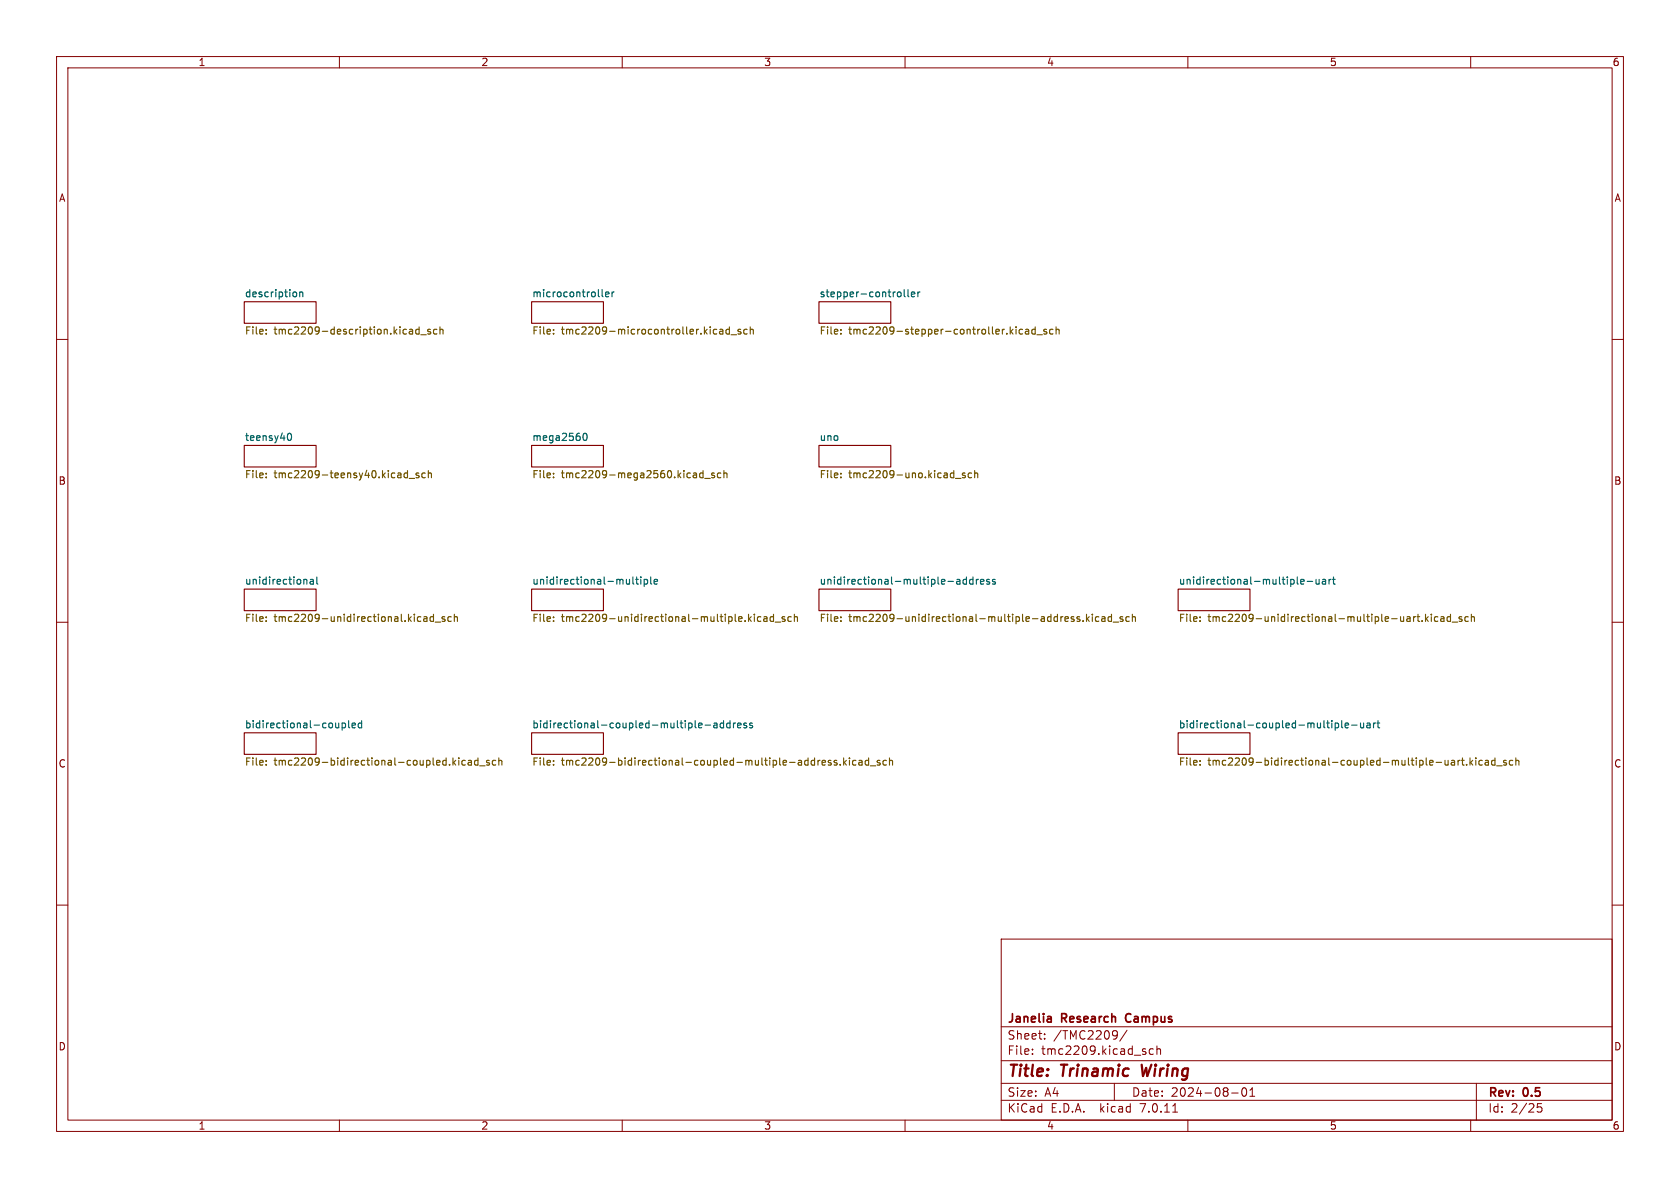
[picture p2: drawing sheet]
<svg xmlns="http://www.w3.org/2000/svg" width="297mm" height="210mm" viewBox="0 0 297 210" stroke-linecap="round" stroke-linejoin="round" font-family="sans-serif">
<g fill="none" stroke="#840000" stroke-width=".18">
<path d="M10 10h277v190h-277zM12 12h273v186h-273zM60 10v2M110 10v2M160 10v2M210 10v2M260 10v2M10 60h2M285 60h2M10 110h2M285 110h2M10 160h2"/>
<path d="M285 160h2M177 166h108v32h-108zM60 198v2M110 198v2M160 198v2M177 194.5h108M177 191.5h108M177 187.5h108M177 181.5h108M182.5 186.3v.1M182.5 185.5v.1M184.7 183.6v.1"/>
<path d="M184.7 182.8v.1M197 191.5v3M197.2 182.2l.3 .1a1.26 1.26 0 0 1-.2 1.3M197.5 182.8l-.3 .3M199.2 182.1l-1.2 2M202.5 186v.3M203.9 185.5l-.4-.1-.3 .3v.4l.1 .2h.6M204.5 185.5l.2-.1 .4 .1 .1 .9M204.5 184.9v1.5M207.3 196.6h.9M210 198v2M217.7 193.2h1.2"/>
<path d="M219.7 192.4l.2-.1a.81 .81 0 0 1 .6 .6 .81 .81 0 0 1-.3 .8l-.2 .1a.81 .81 0 0 1-.3-1.4zM221 193.8h.8M221 192.7l.4-.4v1.5M260 198v2M261 191.5v6.5M272.5 195.1h-.7l-.1 .7 .3-.1h.5l.1 .3-.1 .5-.2 .1-.6-.1"/>
</g>
<path d="M201.8 188.2l.3 2 .5-1.4" fill="none" stroke="#840000" stroke-width=".4"/>
<path d="M185.6 179.7l.2 .2v.8M199.1 179.4l-.1 .4 .1 .7M185.8 180.6l-.1 .1M185.8 180l-.1 .1" fill="none" stroke="#840000" stroke-width=".3"/>
<g fill="#fff" stroke="#fff" stroke-width=".18">
<path d="M208.3 129.5h12.7v3.9h-12.7z"/>
<path d="M144.8 53.3h12.7v3.9h-12.7z"/>
<path d="M94 129.5h12.7v3.9h-12.7z"/>
<path d="M144.8 78.7h12.7v3.9h-12.7z"/>
<path d="M144.8 104.1h12.7v3.9h-12.7z"/>
<path d="M208.3 104.1h12.7v3.9h-12.7z"/>
<path d="M43.2 104.1h12.7v3.9h-12.7z"/>
<path d="M43.2 78.7h12.7v3.9h-12.7z"/>
<path d="M94 104.1h12.7v3.9h-12.7z"/>
<path d="M43.2 53.3h12.7v3.9h-12.7z"/>
<path d="M94 53.3h12.7v3.9h-12.7z"/>
<path d="M43.2 129.5h12.7v3.9h-12.7z"/>
<path d="M94 78.7h12.7v3.9h-12.7z"/>
</g>
<g fill="none" stroke="#840000" stroke-width=".2">
<path d="M43.2 53.3h12.7v3.9h-12.7zM94 53.3h12.7v3.9h-12.7zM144.8 53.3h12.7v3.9h-12.7zM43.2 78.7h12.7v3.9h-12.7zM94 78.7h12.7v3.9h-12.7zM144.8 78.7h12.7v3.9h-12.7zM43.2 104.1h12.7v3.9h-12.7zM94 104.1h12.7v3.9h-12.7zM144.8 104.1h12.7v3.9h-12.7zM208.3 104.1h12.7v3.9h-12.7zM43.2 129.5h12.7v3.9h-12.7zM94 129.5h12.7v3.9h-12.7z"/>
<path d="M208.3 129.5h12.7v3.9h-12.7z"/>
</g>
<g fill="none" stroke="#006464" stroke-width=".2">
<path d="M52.2 51.6l.2 .3v.3l-.2 .3M53 51.7l.2-.1 .3 .1v.8M53 51.6v.9M106.4 51.2v1.1l.2 .2M107.1 52l.6-.1-.1-.2-.4-.1-.1 .2v.6h.5M108.2 51.6v.9M108.6 51.6l-.4 .3M159.1 51.6l.2 .3v.3l-.2 .3M159.8 51.2v1.1l.2 .2M160.5 51.2v1.1l.2 .2M161.1 52l.6-.1v-.2l-.4-.1-.2 .2 .1 .6h.5M162.3 51.6v.9"/>
<path d="M162.6 51.6l-.3 .3M50.9 76.8l.2-.2a.68 .68 0 0 1 .5 .6 .68 .68 0 0 1-.5 .7l-.2-.3M103.2 76.7l.2-.1a.68 .68 0 0 1 .4 .6 .68 .68 0 0 1-.4 .7 .84 .84 0 0 1-.2-1.2zM54.1 102.4l.2 .2v.7M54.9 102.5h.4l.1 .8M55.4 102.7l-.4 .1-.2 .2 .2 .3 .4-.1M56 102v1.1l.2 .2M111.9 102v1.1l.2 .2M112.4 102.4h.5M112.6 102v1.1l.3 .2M113.3 102v.1M113.3 102.4v.9"/>
<path d="M113.9 102.5l.3-.1 .3 .3-.1 .5h-.5M113.9 102.4v1.3M115 102v1.1l.2 .2M115.6 102.8l.6-.1v-.2l-.4-.1-.2 .2 .1 .6h.5M169.3 102.4h.2l.2 .2v.7M169.7 103.2l-.4 .1M169.7 102.7l-.4 .1M170.9 102.5l-.4-.1-.2 .3 .1 .5h.5M170.9 102v1.3M172 102.5l-.4-.1-.2 .3 .1 .5h.5M172 102v1.3M172.6 102.4v.9"/>
<path d="M173 102.4l-.4 .3M173.3 102.8l.6-.1v-.2l-.4-.1-.2 .2 .1 .6h.5M174.9 102.5l-.3-.1-.2 .2 .1 .2 .4 .1v.3h-.5M175.9 102.5l-.3-.1-.1 .2v.2l.4 .1v.3h-.4M229.9 102.8l.6-.1v-.2l-.4-.1-.2 .2 .1 .6h.5M231.1 102.8h1M232.7 102.4v.8l.3 .1 .2-.2M233.2 102.4v.9M233.8 102.5h.5l.1 .8M234.4 102.7l-.5 .1-.1 .2 .1 .3 .5-.1M235 102.4v.9M235.3 102.4l-.3 .3"/>
<path d="M235.6 102.4h.4M235.7 102v1.1l.3 .2M60.5 127.9l.3-.1 .3 .3-.1 .5h-.5M60.5 127.8v1.3M61.6 127.4v1.1l.2 .2M62.2 128.2l.6-.1v-.2l-.4-.1-.2 .2 .1 .6h.5M63.9 127.9l-.3-.1-.3 .3 .1 .5h.5M63.9 127.4v1.3M124.7 128.2h.9M126.2 127.9h.5l.1 .8M126.8 128.1l-.5 .1-.1 .2 .1 .3 .5-.1M127.9 127.9l-.3-.1-.3 .3 .1 .5h.5"/>
<path d="M127.9 127.4v1.3M129.1 127.9l-.4-.1-.2 .3 .1 .5h.5M129.1 127.4v1.3M129.7 127.8v.9M130 127.8l-.3 .3M130.4 128.2l.6-.1-.1-.2-.3-.1-.2 .2 .1 .6h.4M132 127.9l-.3-.1-.2 .2v.2l.5 .1v.3h-.5M133 127.9l-.3-.1-.2 .2 .1 .2 .4 .1v.3h-.5M235.4 127.4v.1M235.4 127.8v.9M236 127.8v1.3M236 127.9l.4-.1 .3 .3-.2 .5h-.5"/>
<path d="M237.2 127.4v1.1l.2 .2M237.8 128.2l.6-.1-.1-.2-.3-.1-.2 .2 .1 .6h.4M239 128.2h.9M240.5 127.8l.1 .8 .3 .1 .2-.2M241.1 127.8v.9M241.7 127.9h.5v.8M242.2 128.1l-.4 .1-.2 .2 .2 .3 .4-.1M242.8 127.8v.9M243.2 127.8l-.4 .3M243.4 127.8h.5M243.6 127.4v1.1l.3 .2"/>
</g>
<g fill="none" stroke="#725600" stroke-width=".2">
<path d="M47.1 58.3v.1M47.1 58.9v.2M74.1 58.3l-.4-.1-.2 .2 .1 .6h.5M74.1 57.8v1.3M74.4 59.2h1M76.1 58.3l-.3-.1-.2 .2 .1 .2 .4 .1v.3h-.5M77.2 58.3l-.3-.1-.3 .2 .2 .6h.4M77.8 58.3l.2-.1 .3 .1v.8M77.8 57.8v1.3M97.9 58.3v.1M97.9 58.9v.2M127.3 58.3h.4l.1 .8"/>
<path d="M127.8 58.5l-.4 .1-.2 .2 .2 .3 .4-.1M128.9 58.3l-.3-.1-.3 .2 .2 .6h.4M128.9 57.8v1.3M129.2 59.2h1M130.9 58.3l-.3-.1-.1 .2v.2l.4 .1v.3h-.4M132.1 58.3l-.4-.1-.2 .2 .1 .6h.5M132.6 58.3l.2-.1 .3 .1 .1 .8M132.6 57.8v1.3M148.7 58.9v.2M148.7 58.3v.1M180.8 58.3l-.4-.1-.2 .2 .1 .6h.5M181.3 58.3h.5l.1 .8"/>
<path d="M181.9 58.5l-.5 .1-.1 .2 .1 .3 .5-.1M183 58.3l-.4-.1-.2 .2 .1 .6h.5M183 57.8v1.3M183.3 59.2h1M185 58.3l-.3-.1-.2 .2 .1 .2 .4 .1v.3h-.5M186.2 58.3l-.4-.1-.2 .2 .1 .6h.5M186.7 58.3l.2-.1 .3 .1v.8M186.7 57.8v1.3M47.1 83.7v.1M47.1 84.3v.2M71.9 83.6l.1 .1M72 83.2v1.3"/>
<path d="M72 84.4l-.1 .1M72.3 84.6h1M74 83.7l-.3-.1-.2 .2 .1 .2 .4 .1v.3h-.5M75.2 83.7l-.4-.1-.2 .2 .1 .6h.5M75.7 83.7l.2-.1 .3 .1 .1 .8M75.7 83.2v1.3M97.9 83.7v.1M97.9 84.3v.2M123.9 83.6l.4 .1M124.3 84.4l-.4 .1M124.3 83.2v1.3M124.6 84.6h1"/>
<path d="M126.3 83.7l-.3-.1-.2 .2 .1 .2 .4 .1v.3h-.5M127.4 83.7l-.3-.1-.3 .2 .1 .6h.5M128 83.7l.2-.1 .3 .1v.8M128 83.2v1.3M148.7 83.7v.1M148.7 84.3v.2M168.9 84.6h1M170.6 83.7l-.3-.1-.2 .2 .1 .2 .4 .1v.3h-.5M171.8 83.7l-.4-.1-.2 .2 .1 .6h.5M172.3 83.7l.2-.1 .3 .1 .1 .8M172.3 83.2v1.3M47.1 109.7v.2"/>
<path d="M47.1 109.1v.1M75.1 109l.3 .1 .1 .8M75.5 109.8l-.4 .1M75.5 109.3l-.4 .1M76.6 109.1l-.3-.1-.3 .2 .1 .6h.5M76.6 108.6v1.3M76.9 110h1M78.6 109.1l-.3-.1-.2 .2 .1 .2 .4 .1v.3h-.5M79.8 109.1l-.4-.1-.2 .2 .1 .6h.5M80.3 109.1l.2-.1 .3 .1 .1 .8M80.3 108.6v1.3M97.9 109.1v.1"/>
<path d="M97.9 109.7v.2M132.5 109.4l.3 .5M132.8 109l-.5 .5M133.4 108.6v.1M133.4 109v.9M134.5 109.1l-.4-.1-.2 .2 .1 .6h.5M135.1 109.1h.4l.1 .8M135.6 109.3l-.4 .1-.2 .2 .2 .3 .4-.1M136.7 109.1l-.3-.1-.3 .2 .2 .6h.4M136.7 108.6v1.3M137 110h1M138.7 109.1l-.3-.1-.1 .2v.2l.4 .1v.3h-.4"/>
<path d="M139.9 109.1l-.4-.1-.2 .2 .1 .6h.5M140.4 109.1l.2-.1 .3 .1 .1 .8M140.4 108.6v1.3M148.7 109.1v.1M148.7 109.7v.2M190.9 109.1l-.3-.1-.2 .2v.2l.5 .1v.3h-.5M191.5 109.7v.2M192.1 108.6v1.3M192.2 109.4l.4 .5M192.6 109l-.5 .5M193.1 108.6v.1M193.1 109v.9"/>
<path d="M194.3 109.1l-.4-.1-.2 .2 .1 .6h.5M194.8 109.1h.5v.8M195.3 109.3l-.4 .1-.2 .2 .2 .3 .4-.1M196.5 109.1l-.4-.1-.2 .2 .1 .6h.5M196.5 108.6v1.3M196.8 110h1M198.5 109.1l-.3-.1-.2 .2 .1 .2 .4 .1v.3h-.5M199.6 109.1l-.3-.1-.3 .2 .2 .6h.4M200.2 109.1l.2-.1 .3 .1v.8M200.2 108.6v1.3M212.2 109.1v.1M212.2 109.7v.2"/>
<path d="M250.5 109h.5M250.7 108.6v1.1l.3 .2M251.4 109.7v.2M252 108.6v1.3M252.1 109.4l.4 .5M252.5 109l-.5 .5M253 108.6v.1M253 109v.9M254.2 109.1l-.4-.1-.2 .2 .1 .6h.5M254.7 109.1h.5l.1 .8M255.3 109.3l-.4 .1-.2 .2 .2 .3 .4-.1M256.4 109.1l-.3-.1-.3 .2 .1 .6h.5"/>
<path d="M256.4 108.6v1.3M256.7 110h1M258.4 109.1l-.3-.1-.2 .2 .1 .2 .4 .1v.3h-.5M259.6 109.1l-.4-.1-.2 .2 .1 .6h.5M260.1 109.1l.2-.1 .3 .1 .1 .8M260.1 108.6v1.3M47.1 134.5v.1M47.1 135.1v.2M81.1 134v.1M81.1 134.4v.9M82.3 134.5l-.4-.1-.2 .2 .1 .6h.5M82.8 134.5h.5v.8"/>
<path d="M83.3 134.7l-.4 .1-.2 .2 .2 .3 .4-.1M84.5 134.5l-.4-.1-.2 .2 .1 .6h.5M84.5 134v1.3M84.8 135.4h1M86.5 134.5l-.3-.1-.2 .2 .1 .2 .4 .1v.3h-.5M87.6 134.5l-.3-.1-.3 .2 .2 .6h.4M88.2 134.5l.2-.1 .3 .1v.8M88.2 134v1.3M97.9 135.1v.2M97.9 134.5v.1M145.3 134.6l.2-.2h.3l.1 .2v.1l-.6 .1M145.3 135.1l.2 .2 .4-.1"/>
<path d="M146.9 134.5l-.3-.1-.2 .2 .1 .2 .4 .1v.3h-.5M147.9 134.5l-.3-.1-.1 .2v.2l.4 .1v.3h-.4M148.5 135.1v.2M149.1 134v1.3M149.3 134.8l.3 .5M149.6 134.4l-.5 .5M150.2 134v.1M150.2 134.4v.9M151.3 134.5l-.3-.1-.3 .2 .1 .6h.5M151.9 134.5h.4l.1 .8M152.4 134.7l-.4 .1-.2 .2 .2 .3 .4-.1M153.6 134.5l-.4-.1-.2 .2 .1 .6h.5"/>
<path d="M153.6 134v1.3M153.9 135.4h.9M155.6 134.5l-.3-.1-.2 .2v.2l.5 .1v.3h-.5M156.7 134.5l-.4-.1-.2 .2 .1 .6h.5M157.2 134.5l.2-.1 .3 .1 .1 .8M157.2 134v1.3M212.2 135.1v.2M212.2 134.5v.1M256.6 134.5h.5l.1 .8M257.2 134.7l-.5 .1-.1 .2 .1 .3 .5-.1M257.8 134.4v.9M258.1 134.4l-.3 .2"/>
<path d="M258.4 134.4h.4M258.5 134v1.1l.3 .2M259.3 135.1v.2M259.9 134v1.3M260 134.8l.4 .5M260.4 134.4l-.5 .5M260.9 134v.1M260.9 134.4v.9M262.1 134.5l-.4-.1-.3 .2 .2 .6h.5M262.6 134.5h.5v.8M263.1 134.7l-.4 .1-.2 .2 .2 .3 .4-.1M264.3 134.5l-.4-.1-.2 .2 .1 .6h.5"/>
<path d="M264.3 134v1.3M264.6 135.4h1M266.3 134.5l-.3-.1-.2 .2 .1 .2 .4 .1v.3h-.5M267.4 134.5l-.3-.1-.3 .2 .2 .6h.4M268 134.5l.2-.1 .3 .1v.8M268 134v1.3"/>
</g>
<g font-size="2.8" fill="#840000">
<text x="178" y="190.9">Title:</text>
<text x="187.7" y="190.9">Trinamic</text>
<text x="202.6" y="190.9">Wiring</text>
</g>
<g font-size="2.1" fill="#840000">
<text x="178" y="184">Sheet:</text>
<text x="178" y="181.2">Janelia</text>
<text x="186.2" y="184">/TMC2209/</text>
<text x="187.7" y="181.2">Research</text>
<text x="199.7" y="181.2">Campus</text>
<text x="178" y="186.7">File:</text>
<text x="184.1" y="186.7">tmc2209.kicad_sch</text>
<text x="178" y="196.9">KiCad</text>
<text x="178" y="194.1">Size:</text>
<text x="184.7" y="194.1">A4</text>
<text x="185.7" y="196.9">E.D.A.</text>
<text x="194.6" y="196.9">kicad</text>
<text x="200" y="194.1">Date:</text>
<text x="201.8" y="196.9">7.0.11</text>
<text x="207" y="194.1">2024-08-01</text>
<text x="263" y="194.3">Rev:</text>
<text x="263" y="196.9">Id:</text>
<text x="267.1" y="196.9">2/25</text>
<text x="269.4" y="194.3">0.5</text>
</g>
<g font-size="1.8" fill="#840000">
<text x="35" y="11.9">1</text>
<text x="85" y="11.9">2</text>
<text x="135" y="11.9">3</text>
<text x="185" y="11.9">4</text>
<text x="235" y="11.9">5</text>
<text x="285" y="11.9">6</text>
<text x="10.3" y="35.9">A</text>
<text x="285.3" y="35.9">A</text>
<text x="10.3" y="85.9">B</text>
<text x="285.3" y="85.9">B</text>
<text x="10.3" y="135.9">C</text>
<text x="285.3" y="135.9">C</text>
<text x="10.3" y="185.9">D</text>
<text x="285.3" y="185.9">D</text>
<text x="35" y="199.9">1</text>
<text x="85" y="199.9">2</text>
<text x="135" y="199.9">3</text>
<text x="185" y="199.9">4</text>
<text x="235" y="199.9">5</text>
<text x="285" y="199.9">6</text>
</g>
<g font-size="1.8" fill="#006464">
<text x="43.2" y="52.6">description</text>
<text x="94" y="52.6">microcontroller</text>
<text x="144.8" y="52.6">stepper-controller</text>
<text x="43.2" y="78">teensy40</text>
<text x="94" y="78">mega2560</text>
<text x="144.8" y="78">uno</text>
<text x="43.2" y="103.4">unidirectional</text>
<text x="94" y="103.4">unidirectional-multiple</text>
<text x="144.8" y="103.4">unidirectional-multiple-address</text>
<text x="208.3" y="103.4">unidirectional-multiple-uart</text>
<text x="43.2" y="128.8">bidirectional-coupled</text>
<text x="94" y="128.8">bidirectional-coupled-multiple-address</text>
<text x="208.3" y="128.8">bidirectional-coupled-multiple-uart</text>
</g>
<g font-size="1.8" fill="#725600">
<text x="43.2" y="59.6">File:</text>
<text x="48.5" y="59.6">tmc2209-description.kicad_sch</text>
<text x="94" y="59.6">File:</text>
<text x="99.3" y="59.6">tmc2209-microcontroller.kicad_sch</text>
<text x="144.8" y="59.6">File:</text>
<text x="150.1" y="59.6">tmc2209-stepper-controller.kicad_sch</text>
<text x="43.2" y="85">File:</text>
<text x="48.5" y="85">tmc2209-teensy40.kicad_sch</text>
<text x="94" y="85">File:</text>
<text x="99.3" y="85">tmc2209-mega2560.kicad_sch</text>
<text x="144.8" y="85">File:</text>
<text x="150.1" y="85">tmc2209-uno.kicad_sch</text>
<text x="43.2" y="110.4">File:</text>
<text x="48.5" y="110.4">tmc2209-unidirectional.kicad_sch</text>
<text x="94" y="110.4">File:</text>
<text x="99.3" y="110.4">tmc2209-unidirectional-multiple.kicad_sch</text>
<text x="144.8" y="110.4">File:</text>
<text x="150.1" y="110.4">tmc2209-unidirectional-multiple-address.kicad_sch</text>
<text x="208.3" y="110.4">File:</text>
<text x="213.6" y="110.4">tmc2209-unidirectional-multiple-uart.kicad_sch</text>
<text x="43.2" y="135.8">File:</text>
<text x="48.5" y="135.8">tmc2209-bidirectional-coupled.kicad_sch</text>
<text x="94" y="135.8">File:</text>
<text x="99.3" y="135.8">tmc2209-bidirectional-coupled-multiple-address.kicad_sch</text>
<text x="208.3" y="135.8">File:</text>
<text x="213.6" y="135.8">tmc2209-bidirectional-coupled-multiple-uart.kicad_sch</text>
</g>
</svg>
